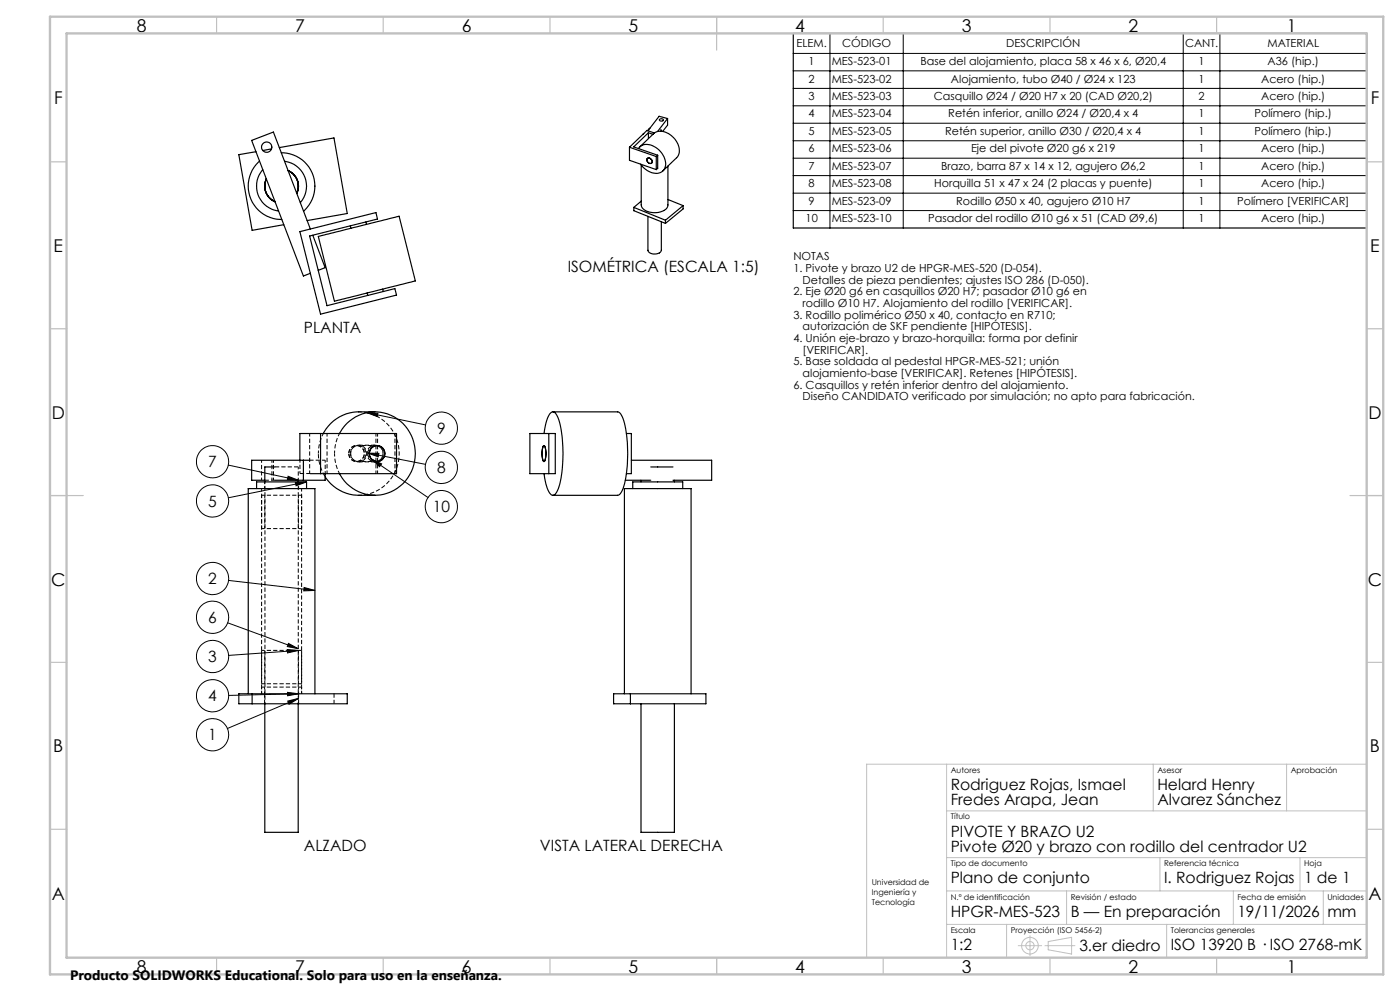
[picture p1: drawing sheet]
<svg xmlns="http://www.w3.org/2000/svg" width="420mm" height="297mm" viewBox="0 0 420 297" stroke-linecap="round" stroke-linejoin="round" font-family="sans-serif">
<path d="M104.6 135.9a2.33 2.33 0 0 0 3.4 2.1 2.33 2.33 0 0 0 .4-3.9 2.33 2.33 0 0 0-3.7 1.3l-.1 .5M105.1 135.9a2.33 2.33 0 0 0 3.4 2.1 2.33 2.33 0 0 0 .4-3.9 2.33 2.33 0 0 0-3.7 1.3l-.1 .5M110.3 135.9a2.33 2.33 0 0 0 3.4 2.1 2.33 2.33 0 0 0 .4-3.9 2.33 2.33 0 0 0-3.7 1.3l-.1 .5" fill="none" stroke="#000" stroke-width=".3" stroke-dasharray="1.3 .6" stroke-dashoffset="-.1" stroke-linecap="butt"/>
<g fill="none" stroke="#000" stroke-width=".3" stroke-dasharray="1.3 .6" stroke-dashoffset=".4" stroke-linecap="butt">
<path d="M97 129.9l-1.1 2.7-.4 3.3M98.1 129.9v12M100.4 135.9l.4 3.3 1 2.7M101.8 129.9l-1 2.7-.4 3.3M107 138.3h6.1M113.1 133.5h-6.1M78.5 158.4h12M78.5 148.4h12M78.5 148.4v10M78.5 146.4v61.5M79.4 148.4v10M89.5 158.4v-10"/>
<path d="M90.5 158.4v-10M92.9 141.9v-12M112.8 141.9v-12M113.3 141.9v-12M118.5 141.9v-12M78.5 194.9h12M78.5 194.9v10M79.4 194.9v10M78.5 205.9h12M78.5 204.9h12M89.5 204.9v-10M90.5 204.9v-10"/>
<path d="M90.5 207.9v-61.5"/>
</g>
<path d="M78.5 137.9v6M105.2 135.9a2.43 2.43 0 0 0 3.5 2.2 2.43 2.43 0 0 0 .4-4.1 2.43 2.43 0 0 0-3.8 1.4l-.1 .5M110.1 135.9a2.43 2.43 0 0 0 3.5 2.2 2.43 2.43 0 0 0 .4-4.1 2.43 2.43 0 0 0-3.9 1.4v.5M81.6 143.9v-6M82 143.9v-6M89.5 143.9v-4M90 141.9v-4M97.6 141.9v-4" fill="none" stroke="#000" stroke-width=".3" stroke-dasharray="1.3 .6" stroke-dashoffset=".5" stroke-linecap="butt"/>
<path d="M95.5 135.9l.4 3.3 .8 2.1 .9 1.6" fill="none" stroke="#000" stroke-width=".3" stroke-dasharray="1.3 .6" stroke-dashoffset="-.2" stroke-linecap="butt"/>
<path d="M97.6 137.9h-4.5M107.6 148.4a12.5 12.5 0 0 0 12.2-12.5 12.5 12.5 0 0 0-12.2-12.5" fill="none" stroke="#000" stroke-width=".3" stroke-dasharray="1.3 .6" stroke-dashoffset=".3" stroke-linecap="butt"/>
<path d="M82.5 139.9h7M107 138.3h.5M107.5 133.5h-.5M112.7 138.3h.4M113.1 133.5h-.4M90 141.9h3.1" fill="none" stroke="#000" stroke-width=".3" stroke-dasharray="1.3 .6" stroke-linecap="butt"/>
<path d="M107.6 138.4h4.9M112.5 133.4h-4.9M82.5 143.9h-3M79.4 207.9v3M89.6 210.9v-3M100.2 210.9v-3" fill="none" stroke="#000" stroke-width=".3" stroke-dasharray="1.3 .6" stroke-dashoffset=".1" stroke-linecap="butt"/>
<path d="M79.5 144.4v66.5M89.5 210.9v-66.5" fill="none" stroke="#000" stroke-width=".3" stroke-dasharray="1.3 .6" stroke-dashoffset=".7" stroke-linecap="butt"/>
<path d="M79.4 144.4v2M89.6 146.4v-2M78.5 205.9v2M79.4 205.9v2M89.6 207.9v-2M90.5 207.9v-2" fill="none" stroke="#000" stroke-width=".3" stroke-dasharray="1.3 .6" stroke-dashoffset=".6" stroke-linecap="butt"/>
<g fill="none" stroke="#000" stroke-width=".35">
<path d="M238 10h172v58.3h-172zM194.5 39.8l1.4 .4M194.5 39.8l-4.4 4.2 7.2 2.5M194.5 39.8v1.7M196.3 39.9l-2.2-.8-5.3 5M197.9 35.8a.6 .6 0 0 1 .6-.3 .6 .6 0 0 1 .5 .6 .6 .6 0 0 1-.7 .2 .6 .6 0 0 1-.4-.5zM198.3 38.8l.1 .4M200.3 35.5l-2.6-.6-3.3 4.3 .6-.8M200.3 35.5l-3 3.9M200.3 35.5v2l-1.5 1.9M76.8 45.5l-5.2 .9 4 22.6 9.5-1.7M77.9 48.3a10 10 0 0 0-2.8 11.1 10 10 0 0 0 9.4 6.4"/>
<path d="M78.8 50.8a7.5 7.5 0 0 0 4.8 12.4M79.9 53.6a5.1 5.1 0 0 0 2.6 6.9M79.9 53.7a5 5 0 0 0 2.6 6.7M79.9 53.6a5 5 0 0 0 2.6 6.8M81.5 44.6l-2.7 .5M83.8 44.2l16.4-2.9 4 22.7-12.1 2.1M84.4 45.8a10 10 0 0 1 9.4 6.4 10 10 0 0 1-2.7 11.1M85.4 48.3a7.5 7.5 0 0 1 4.7 12.4M86.4 51.1a5 5 0 0 1 2.6 6.9M86.4 51.1a5.1 5.1 0 0 1 3.1 4.7M86.5 51.2a5.2 5.2 0 0 1 3 4.6M89.5 55.8l-.2 1.4-.3 .7z"/>
<path d="M188.8 44.1l8.1 2.8M188.8 44.1v3.9l8.1 2.8M191.6 44.5a3.6 3.6 0 0 1 5.2-.2 5.3 5.3 0 0 1 2.4 6.5 3.8 3.8 0 0 1-5.5 0l-1.5-1.6M191.9 44l4.2-3.9a4.4 4.4 0 0 1 6.1 1.3 4.4 4.4 0 0 1 .8 5.9l-4.1 3.9M192.4 49.5v11.9a3.4 3.4 0 0 0 3.8 2.3 3.5 3.5 0 0 0 4.2-2.3v-11.6M193.1 40l-.3 .3M194.2 47.4a.94 .94 0 0 1 1.2 .4 .94 .94 0 0 1-.1 1.2 1.02 1.02 0 0 1-1-.5 1.02 1.02 0 0 1-.1-1.1zM196.9 46.9v3.9M197.3 46.5l-.4 .4M197.3 46.5v3.9l-.4 .4M200.4 59.8l4.5 1.8M90 69.4l22.8-5.7 .4 1.9-20.3 5.1 5.2 20.9 20.4-5.1 .5 1.9-22.8 5.8z"/>
<path d="M93.1 68.6l-11.1-29-6.5 2.5 15.5 40.6 2.1-.8M93.8 70.5l3.7 9.7-2 .8M95.5 70.9l24.2-6.1 4.9 19.4-24.3 6.1zM105.1 67.7l.2 .7M109.7 66.5l.2 .7M190.1 62.2l9.5 3.8M190.1 62.2v.9l9.5 3.9M192.4 60.3l-2.3 1.9M194.4 64.8v10.2a2.35 2.35 0 0 0 4 0v-8.5M199.6 66v1M204.9 61.6l-5.3 4.4M204.9 61.6v1l-5.3 4.4"/>
<path d="M110.1 87.8l.2 .7M114.8 86.6l.2 .8M82.5 139.9h-3.1v4.5M90 137.9v-8h29v12.1h-25.9M91 137.9v6M93.1 137.9h-17.6v6h3.9M96.2 129.9v12.1M101.8 129.9a12.1 12.1 0 0 1 14.9-5.7 12.1 12.1 0 0 1 7.7 14 12 12 0 0 1-9.9 10.1 12 12 0 0 1-12.7-6.3M112.5 123.4h-4.9a12.1 12.1 0 0 0-10.6 6.5M159 129.9h7.6v12.1h-7.6zM163 133.7l.1-.1a3.9 3.9 0 0 1 .6 3.7l-.4 1a4.1 4.1 0 0 1-.6-3.8zM163.2 129.9a11 11 0 0 1 2.3-6.4l.5-.1a4.8 4.8 0 0 1 2 3.5 42.2 42.2 0 0 1-.5 19.5l-.5 1a1.2 1.2 0 0 1-1.1 1 1.2 1.2 0 0 1-1.2-1 16.1 16.1 0 0 1-1.5-5.4"/>
<path d="M164.6 129.9v12.1M165.9 123.4h19.4a3.1 3.1 0 0 1 1.8 2.7 40.9 40.9 0 0 1-.2 20.3l-1 1.7-.6 .3h-19.4M187.9 129.9h1.5v12.1h-1.5M189.4 137.9h24.1v6h-11.6M195.2 139.9h6.7M77 146.4v-2h15v2M89.5 143.9v.5M97.5 142.9a12.2 12.2 0 0 0 10.1 5.5h4.9M97.5 142v1.9h-15M187.6 143.9h7.6M189.8 146.4v-2h15v2M192.3 143.9v.5"/>
<path d="M202.3 143.9v.5M71.6 207.9h32.6v3h-32.6zM74.5 207.9v-61.5h20v61.5M75.6 207.9v3M79.4 210.9v38.5h10.1v-38.5M184.1 207.9h27.7v3h-27.7zM187.3 207.9v-61.5h20v61.5M189.1 207.9v3M192.3 210.9v38.5h10v-38.5"/>
<circle cx="80" cy="44.1" r="1.55"/>
<circle cx="113.2" cy="135.9" r="2.36"/>
</g>
<g fill="none" stroke="#000" stroke-width=".3">
<path d="M238 16h172M249 10v58.3M271 10v58.3M355 10v58.3M366 10v58.3M238 21.2h172M238 26.5h172M238 31.7h172M238 36.9h172M238 42.2h172M238 47.4h172M238 52.6h172"/>
<path d="M238 57.9h172M238 63.1h172M68.5 139.4l21 4.5M110.1 123.7l3.3 .2-.2 .9zM110.1 123.7l17.6 3.6M110.3 135.8l3.4 .1-.2 1zM110.3 135.8l17.4 3.4M111.4 137.6l3.1 1.4-.6 .9zM111.4 137.6l17 11.5M86.4 142.7l3.1 1.2-3.3-.1zM88.6 144.6l3.4-.2-3.2 1.2zM92 144.4l-23.5 4.8"/>
<path d="M68.6 174l25.9 2.9M91.2 176.1l3.3 .8-3.4 .2zM68.3 186.7l21.2 7.7M86.2 194.7l3.3 .2-3.2 .8zM86.5 192.8l3 1.6-3.3-.6zM89.5 194.9l-20.9 1.5M86.3 207.5l3.3 .4-3.3 .6zM86.3 210.1l3.3-.8-2.9 1.8zM89.6 209.3l-21.4 9M89.6 207.9l-21 .5"/>
<circle cx="63.8" cy="138.4" r="4.8"/>
<circle cx="132.4" cy="128.3" r="4.8"/>
<circle cx="63.8" cy="150.1" r="4.8"/>
<circle cx="132.4" cy="151.8" r="4.8"/>
<circle cx="132.4" cy="140.1" r="4.8"/>
<circle cx="63.8" cy="173.4" r="4.8"/>
<circle cx="63.8" cy="196.8" r="4.8"/>
<circle cx="63.8" cy="185" r="4.8"/>
<circle cx="63.8" cy="208.5" r="4.8"/>
<circle cx="63.8" cy="220.2" r="4.8"/>
</g>
<g fill="none" stroke="#c0c0c0" stroke-width=".3">
<path d="M284 229v58M346 229v14M386 229v14M410 229h-150v58M284 243h126M284 257h126M348 257v10M390 257v10M284 267h126M284 277h126M302 277v10M320 267v10"/>
<path d="M350 277v10M370 267v10M397 267v10M305.5 283.4h7M309 280.4v6M313.5 283.4h9M314.5 282.2l7-1.3v5l-7-1.2z"/>
<circle cx="309" cy="283.4" r="2.49"/>
<circle cx="309" cy="283.4" r="1.25"/>
</g>
<g fill="none" stroke="#c0c0c0" stroke-width=".35">
<path d="M65 5v5M115 5v5M165 5v5M215 5v10M265 5v5M315 5v5M365 5v5M15 48.5h5M410 48.5h5M15 98.5h5M410 98.5h5M15 148.5h10"/>
<path d="M405 148.5h10M15 198.5h5M410 198.5h5M15 248.5h5M410 248.5h5M65 287v5M115 287v5M165 287v5M215 287v5M265 287v5M315 287v5M365 287v5"/>
</g>
<path d="M15 5h400v287h-400zM20 10h390v277h-390z" fill="none" stroke="#c0c0c0" stroke-width=".7"/>
<path d="M86.3 210.1l3.3-.8-2.9 1.8zM91.2 176.1l3.3 .8-3.4 .2zM86.2 194.7l3.3 .2-3.2 .8zM86.3 207.5l3.3 .4-3.3 .6zM88.6 144.6l3.4-.2-3.2 1.2zM86.5 192.8l3 1.6-3.3-.6zM86.4 142.7l3.1 1.2-3.3-.1zM110.3 135.8l3.4 .1-.2 1zM110.1 123.7l3.3 .2-.2 .9zM111.4 137.6l3.1 1.4-.6 .9z" fill="#000"/>
<g font-size="5.3">
<text x="41" y="9.5">8</text>
<text x="88.5" y="9.5">7</text>
<text x="138.5" y="9.5">6</text>
<text x="188.5" y="9.5">5</text>
<text x="238.5" y="9.5">4</text>
<text x="288.5" y="9.5">3</text>
<text x="338.5" y="9.5">2</text>
<text x="386" y="9.5">1</text>
<text x="16.2" y="31.3">F</text>
<text x="411.2" y="31.3">F</text>
<text x="16.1" y="75.5">E</text>
<text x="411.1" y="75.5">E</text>
<text x="15.5" y="125.5">D</text>
<text x="410.5" y="125.5">D</text>
<text x="15.4" y="175.5">C</text>
<text x="410.4" y="175.5">C</text>
<text x="16" y="225.5">B</text>
<text x="411" y="225.5">B</text>
<text x="15.5" y="269.8">A</text>
<text x="410.5" y="269.8">A</text>
<text x="41" y="291.5">8</text>
<text x="88.5" y="291.5">7</text>
<text x="138.5" y="291.5">6</text>
<text x="188.5" y="291.5">5</text>
<text x="238.5" y="291.5">4</text>
<text x="288.5" y="291.5">3</text>
<text x="338.5" y="291.5">2</text>
<text x="386" y="291.5">1</text>
</g>
<g font-size="4.7">
<text x="170.3" y="81.6">ISOMÉTRICA (ESCALA 1:5)</text>
<text x="91.2" y="99.7">PLANTA</text>
<text x="131.1" y="130">9</text>
<text x="62.5" y="140.1">7</text>
<text x="131.1" y="141.8">8</text>
<text x="62.5" y="151.8">5</text>
<text x="129.8" y="153.5">10</text>
<text x="62.5" y="175.1">2</text>
<text x="62.5" y="186.7">6</text>
<text x="62.5" y="198.4">3</text>
<text x="62.5" y="210.2">4</text>
<text x="62.5" y="221.9">1</text>
<text x="285.2" y="236.7">Rodriguez Rojas, Ismael</text>
<text x="347.2" y="236.7">Helard Henry</text>
<text x="285.2" y="241.3">Fredes Arapa, Jean</text>
<text x="347.2" y="241.3">Alvarez Sánchez</text>
<text x="285.2" y="250.7">PIVOTE Y BRAZO U2</text>
<text x="91.2" y="254.9">ALZADO</text>
<text x="162" y="254.9">VISTA LATERAL DERECHA</text>
<text x="285.2" y="255.3">Pivote Ø20 y brazo con rodillo del centrador U2</text>
<text x="285.2" y="264.7">Plano de conjunto</text>
<text x="349.2" y="264.7">I. Rodriguez Rojas</text>
<text x="391.2" y="264.7">1 de 1</text>
<text x="285.2" y="274.7">HPGR-MES-523</text>
<text x="321.2" y="274.7">B — En preparación</text>
<text x="371.2" y="274.7">19/11/2026</text>
<text x="398.2" y="274.9">mm</text>
<text x="285.2" y="284.7">1:2</text>
<text x="323.8" y="284.9">3.er diedro</text>
<text x="351.2" y="284.7">ISO 13920 B · ISO 2768-mK</text>
</g>
<text font-size="4.1" x="21" y="293.7">Producto SOLIDWORKS Educational. Solo para uso en la enseñanza.</text>
<g font-size="3.3">
<text x="238.9" y="14.2">ELEM.</text>
<text x="252.7" y="14.2">CÓDIGO</text>
<text x="301.9" y="14.2">DESCRIPCIÓN</text>
<text x="355.5" y="14.2">CANT.</text>
<text x="380.2" y="14.2">MATERIAL</text>
<text x="242.6" y="19.5">1</text>
<text x="249.5" y="19.5">MES-523-01</text>
<text x="276.1" y="19.5">Base del alojamiento, placa 58 x 46 x 6, Ø20,4</text>
<text x="359.6" y="19.5">1</text>
<text x="380.3" y="19.5">A36 (hip.)</text>
<text x="242.6" y="24.7">2</text>
<text x="242.6" y="30">3</text>
<text x="249.5" y="24.7">MES-523-02</text>
<text x="249.5" y="30">MES-523-03</text>
<text x="280.2" y="30">Casquillo Ø24 / Ø20 H7 x 20 (CAD Ø20,2)</text>
<text x="285.3" y="24.7">Alojamiento, tubo Ø40 / Ø24 x 123</text>
<text x="359.6" y="24.7">1</text>
<text x="359.6" y="30">2</text>
<text x="378.4" y="24.7">Acero (hip.)</text>
<text x="378.4" y="30">Acero (hip.)</text>
<text x="242.6" y="35.2">4</text>
<text x="249.5" y="35.2">MES-523-04</text>
<text x="284.5" y="35.2">Retén inferior, anillo Ø24 / Ø20,4 x 4</text>
<text x="359.6" y="35.2">1</text>
<text x="376.4" y="35.2">Polímero (hip.)</text>
<text x="242.6" y="40.4">5</text>
<text x="249.5" y="40.4">MES-523-05</text>
<text x="283.6" y="40.4">Retén superior, anillo Ø30 / Ø20,4 x 4</text>
<text x="359.6" y="40.4">1</text>
<text x="376.4" y="40.4">Polímero (hip.)</text>
<text x="242.6" y="45.7">6</text>
<text x="249.5" y="45.7">MES-523-06</text>
<text x="291.3" y="45.7">Eje del pivote Ø20 g6 x 219</text>
<text x="359.6" y="45.7">1</text>
<text x="378.4" y="45.7">Acero (hip.)</text>
<text x="242.6" y="50.9">7</text>
<text x="249.5" y="50.9">MES-523-07</text>
<text x="282.4" y="50.9">Brazo, barra 87 x 14 x 12, agujero Ø6,2</text>
<text x="359.6" y="50.9">1</text>
<text x="378.4" y="50.9">Acero (hip.)</text>
<text x="242.6" y="56.1">8</text>
<text x="249.5" y="56.1">MES-523-08</text>
<text x="280.3" y="56.1">Horquilla 51 x 47 x 24 (2 placas y puente)</text>
<text x="359.6" y="56.1">1</text>
<text x="378.4" y="56.1">Acero (hip.)</text>
<text x="242.6" y="61.4">9</text>
<text x="249.5" y="61.4">MES-523-09</text>
<text x="286.8" y="61.4">Rodillo Ø50 x 40, agujero Ø10 H7</text>
<text x="359.6" y="61.4">1</text>
<text x="371.1" y="61.4">Polímero [VERIFICAR]</text>
<text x="241.7" y="66.6">10</text>
<text x="249.5" y="66.6">MES-523-10</text>
<text x="278.5" y="66.6">Pasador del rodillo Ø10 g6 x 51 (CAD Ø9,6)</text>
<text x="359.6" y="66.6">1</text>
<text x="378.4" y="66.6">Acero (hip.)</text>
<text x="238" y="78">NOTAS</text>
<text x="238" y="81.5">1. Pivote y brazo U2 de HPGR-MES-520 (D-054).</text>
<text x="238" y="88.5">2. Eje Ø20 g6 en casquillos Ø20 H7; pasador Ø10 g6 en</text>
<text x="240.8" y="85">Detalles de pieza pendientes; ajustes ISO 286 (D-050).</text>
<text x="238" y="95.5">3. Rodillo polimérico Ø50 x 40, contacto en R710;</text>
<text x="240.8" y="92">rodillo Ø10 H7. Alojamiento del rodillo [VERIFICAR].</text>
<text x="240.8" y="99">autorización de SKF pendiente [HIPÓTESIS].</text>
<text x="238" y="102.5">4. Unión eje-brazo y brazo-horquilla: forma por definir</text>
<text x="240.8" y="106">[VERIFICAR].</text>
<text x="238" y="109.5">5. Base soldada al pedestal HPGR-MES-521; unión</text>
<text x="240.8" y="113">alojamiento-base [VERIFICAR]. Retenes [HIPÓTESIS].</text>
<text x="238" y="116.5">6. Casquillos y retén inferior dentro del alojamiento.</text>
<text x="240.8" y="120">Diseño CANDIDATO verificado por simulación; no apto para fabricación.</text>
</g>
<g font-size="2.4">
<text x="285.2" y="231.6">Autores</text>
<text x="347.2" y="231.6">Asesor</text>
<text x="387.2" y="231.6">Aprobación</text>
<text x="285.2" y="245.6">Título</text>
<text x="285.2" y="259.6">Tipo de documento</text>
<text x="349.2" y="259.6">Referencia técnica</text>
<text x="391.2" y="259.6">Hoja</text>
<text x="261.5" y="265.3">Universidad de</text>
<text x="261.5" y="268.3">Ingeniería y</text>
<text x="285.2" y="269.6">N.º de identificación</text>
<text x="321.2" y="269.6">Revisión / estado</text>
<text x="371.2" y="269.6">Fecha de emisión</text>
<text x="398.2" y="269.6">Unidades</text>
<text x="261.5" y="271.3">Tecnología</text>
<text x="285.2" y="279.6">Escala</text>
<text x="303.2" y="279.6">Proyección (ISO 5456-2)</text>
<text x="351.2" y="279.6">Tolerancias generales</text>
</g>
</svg>
